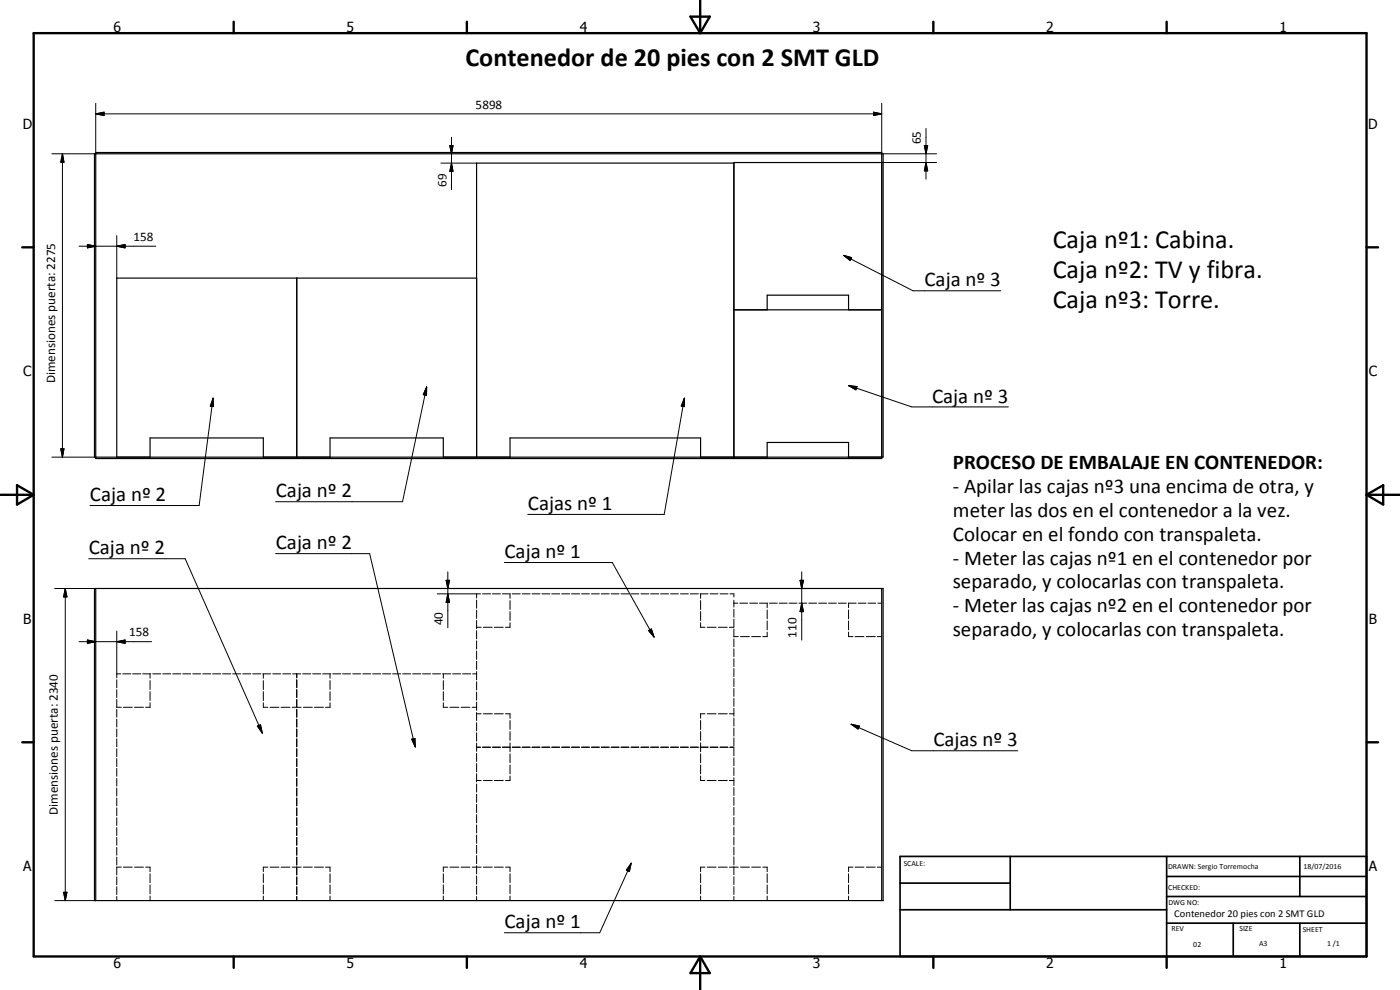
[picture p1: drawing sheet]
<svg xmlns="http://www.w3.org/2000/svg" width="420mm" height="297mm" viewBox="0 0 420 297" stroke-linecap="round" stroke-linejoin="round" font-family="sans-serif">
<g fill="none" stroke="#000" stroke-width=".35">
<path d="M28.4 46.1h236.6v91.1h-236.6zM28.7 45.8h235.9v91.8h-235.9zM220.2 48.9h-77.2v88.3M264.6 48.8h-44.4v88.4M89.1 83.4v53.8M143 83.4h-108v53.8M220.2 93h44.4M230.2 93v-4.4h24.5v4.4M45 137.2v-5.8h34v5.8M99 137.2v-5.8h34v5.8M153.1 137.2v-5.8h57.2v5.8M230.2 137.2v-4.4h24.5v4.4"/>
<path d="M28.4 176.6h236.6v93.6h-236.6zM28.7 176.6v93.6M264.6 176.6v93.6"/>
</g>
<g fill="none" stroke="#000" stroke-width=".3">
<path d="M28.7 34.2l2.5-.5v1zM28.7 34.2h235.9M28.7 31v15.1h-13.1M262.2 33.7l2.4 .5-2.4 .5zM264.6 31v15.1h16.5M277.9 38.5v15.3M18.7 46.1l.5 2.6h-1zM18.7 46.1v91.1M132.3 48.9h10.7M135 43.7h1l-.5 2.4zM135.5 48.9l.5 2.5h-1zM135.5 41.2v15.7"/>
<path d="M264.6 48.8h16.5M277.4 43.7h1l-.5 2.4zM277.9 48.8l.5 2.5h-1zM23.7 73.9h23.1M26.2 73.4l2.5 .5-2.5 .5zM35 73.9l2.5-.5v1zM35 70.7v12.7M253.2 76.6l2.4 .7-.4 .9zM253.2 76.6l20.8 10.6h26.3M64 119.5l.1 2.5-1-.1zM64 119.5l-4.2 32.2h-32.8M128 116.1v2.5l-1-.2z"/>
<path d="M128 116.1l-7.2 34.4h-38.1M205.4 119.5v2.5l-.9-.2zM205.4 119.5l-6.1 34.8h-40.9M254.7 115.7l2.5 .3-.3 1zM254.7 115.7l18.9 6.4h29M15.6 137.2h13.1M18.2 134.7h1l-.5 2.5zM16.4 176.6h12.3M19.6 176.6l.5 2.5h-1zM19.6 176.6v93.6M26.6 167.6h29l23.1 52.4M82.7 166.1h28.2l13.7 58"/>
<path d="M131.2 178.2h13M133.9 174.1h1l-.5 2.5zM134.4 178.2l.5 2.5h-1zM134.4 171.6v16.7M143 178.2v1.2M144.8 178.2h2.4M147.8 178.2h2.4M150.8 178.2h2.3M151.4 168.8h32.4l12.5 22.3M153.1 178.2v1.3M153.7 178.2h2.4M156.7 178.2h2.4"/>
<path d="M159.7 178.2h2.3M162.6 178.2h2.4M165.6 178.2h2.4M168.6 178.2h2.4M171.5 178.2h2.4M174.5 178.2h2.4M177.5 178.2h2.4M180.5 178.2h2.3M183.4 178.2h2.4M186.4 178.2h2.4M189.4 178.2h2.3M192.4 178.2h2.3"/>
<path d="M195.3 178.2h2.4M198.3 178.2h2.3M201.2 178.2h2.4M204.2 178.2h2.4M207.2 178.2h2.4M210.1 178.2h2.4M210.3 178.2v1.3M213.1 178.2h2.4M216.1 178.2h2.4M219.1 178.2h1.1v.9M240.1 174.1h1l-.5 2.5zM240.6 171.6v20.5"/>
<path d="M23.7 192.5h21.8M26.2 192l2.5 .5-2.5 .5zM35 192.5l2.5-.5v1zM35 189.4v14M143 180v2.5M143 183.1v2.4M143 186.2v2.4M143 189.2v2.5M143 192.3v2.4M143 195.4v2.4M143 198.4v2.5M143 188.2h1.4"/>
<path d="M145.1 188.2h2.6M148.4 188.2h2.6M153.1 180.2v2.7M153.1 183.5v2.7M153.1 186.9v1.3h-1.4M194.6 189.2l.9-.5 .8 2.4zM210.3 180.2v2.7M210.3 183.5v2.7M210.3 186.9v1.3h1.3M212.2 188.2h2.7M215.6 188.2h2.7M218.9 188.2h1.3"/>
<path d="M220.2 180.1v2.1M220.2 182.8v2.4M220.2 185.8v2.3M220.2 188.7v2.4M220.2 191.7v2.4M220.2 194.7v2.3M220.2 197.7v2.3M220.2 191h1.4M220.2 181h1.2M222 181h2.4M222.2 191h2.7M225 181h2.4"/>
<path d="M225.6 191h2.6M227.9 181h2.4M230.2 181v1.3M230.2 183v2.7M230.2 186.3v2.7M230.2 189.7v1.3h-1.3M230.9 181h2.3M233.8 181h2.5M236.8 181h2.4M239.8 181h2.3M240.6 181l.5 2.5h-1zM242.7 181h2.4"/>
<path d="M245.7 181h2.4M248.7 181h2.3M251.6 181h2.4M254.6 181h2.4M254.7 181v1.3M254.7 183v2.7M254.7 186.3v2.7M254.7 189.7v1.3h1.3M256.6 191h2.7M257.5 181h2.4M260 191h2.7M260.5 181h2.3"/>
<path d="M263.3 191h1.3M263.5 181h1.1M35 212.2h1.4M35 202.2h1.2M35 204v2.3M35 206.9v2.4M35 209.9v2.4M35 212.9v2.3M35 215.8v2.3M35 218.7v2.4M36.9 202.2h2.4M37 212.2h2.7"/>
<path d="M39.8 202.2h2.4M40.4 212.2h2.6M42.8 202.2h2.4M45 210.9v1.3h-1.3M45 202.2v1.3M45 204.2v2.7M45 207.5v2.7M45.8 202.2h2.4M48.8 202.2h2.5M51.8 202.2h2.5M54.9 202.2h2.3M57.9 202.2h2.3"/>
<path d="M60.9 202.2h2.3M63.8 202.2h2.4M66.8 202.2h2.4M69.8 202.2h2.5M72.8 202.2h2.5M75.8 202.2h2.5M77.2 217.8l1-.3 .5 2.5zM78.9 202.2h2.3M79 210.9v1.3h1.4M79 202.2v1.3M79 204.2v2.7M79 207.5v2.7"/>
<path d="M81.1 212.2h2.6M81.9 202.2h2.3M84.4 212.2h2.6M84.9 202.2h2.3M87.7 212.2h2.7M87.8 202.2h2.4M89.1 202.2v1.2M89.1 204v2.3M89.1 206.9v2.4M89.1 209.9v2.4M89.1 212.9v2.3M89.1 215.8v2.3"/>
<path d="M89.1 218.7v2.4M90.8 202.2h2.4M91 212.2h2.7M93.8 202.2h2.5M94.4 212.2h2.7M96.8 202.2h2.5M99 202.2v1.3M99 204.2v2.7M99 207.5v2.7M99 210.9v1.3h-1.3M99.9 202.2h2.4M102.8 202.2h2.4"/>
<path d="M105.9 202.2h2.3M108.9 202.2h2.3M111.8 202.2h2.4M114.8 202.2h2.5M117.8 202.2h2.4M120.9 202.2h2.4M123.9 202.2h2.4M126.8 202.2h2.4M129.8 202.2h2.4M132.8 202.2h2.4M133 202.2v1.3M133 204.2v2.7"/>
<path d="M133 207.5v2.7M133 210.9v1.3h1.4M135 212.2h2.7M135.8 202.2h2.4M138.4 212.2h2.6M138.8 202.2h2.5M141.7 212.2h1.3M141.8 202.2h1.2M143 201.5v2.5M143 204.6v2.4M143 207.6v2.5M143 210.7v2.4"/>
<path d="M143 213.8v2.4M143 216.8v2.5M143 219.9v2.5M143 214.2h1.4M145.1 214.2h2.6M148.4 214.2h2.6M151.7 214.2h1.4v1.3M153.1 216.2v2.7M153.1 219.5v2.7M210.3 216.2v2.7M210.3 219.5v2.7M211.6 214.2h-1.3v1.3"/>
<path d="M212.2 214.2h2.7M215.6 214.2h2.7M218.9 214.2h1.3M220.2 200.6v2.4M220.2 203.6v2.4M220.2 206.5v2.5M220.2 209.5v2.4M220.2 212.5v2.4M220.2 215.5v2.3M220.2 218.4v2.5M255.4 217.3l2.5 .5-.4 .9zM255.4 217.3l18.2 8h31.9"/>
<path d="M35 221.7v2.4M35 224.7v2.3M35 227.6v2.4M35 230.5v2.4M35 233.6v2.3M35 236.5v2.3M35 239.4v2.4M89.1 221.7v2.4M89.1 224.7v2.3M89.1 227.6v2.4M89.1 230.5v2.4M89.1 233.6v2.3"/>
<path d="M89.1 236.5v2.3M89.1 239.4v2.4M123.6 221.8l.9-.2 .1 2.5zM143 234.2h1.4M143 223v2.4M143 226.1v2.4M143 229.1v2.5M143 232.2v2.4M143 235.2v2.5M143 238.3v2.4M143 224.2h1.2M144.8 224.2h2.4"/>
<path d="M145.1 234.2h2.6M147.8 224.2h2.4M148.4 234.2h2.6M150.8 224.2h2.3M153.1 232.8v1.4h-1.4M153.1 222.9v2.7M153.1 226.2v2.7M153.1 229.5v2.7M153.7 224.2h2.4M156.7 224.2h2.4M159.7 224.2h2.3M162.6 224.2h2.4"/>
<path d="M165.6 224.2h2.4M168.6 224.2h2.4M171.5 224.2h2.4M174.5 224.2h2.4M177.5 224.2h2.4M180.5 224.2h2.3M183.4 224.2h2.4M186.4 224.2h2.4M189.4 224.2h2.3M192.4 224.2h2.3M195.3 224.2h2.4M198.3 224.2h2.3"/>
<path d="M201.2 224.2h2.4M204.2 224.2h2.4M207.2 224.2h2.4M210.1 224.2h2.4M210.3 232.8v1.4h1.3M210.3 222.9v2.7M210.3 226.2v2.7M210.3 229.5v2.7M212.2 234.2h2.7M213.1 224.2h2.4M215.6 234.2h2.7M216.1 224.2h2.4"/>
<path d="M218.9 234.2h1.3M219.1 224.2h1.1M220.2 221.4v2.4M220.2 224.4v2.4M220.2 227.4v2.3M220.2 230.3v2.4M220.2 233.3v2.4M220.2 236.3v2.4M220.2 239.3v2.3M35 242.4v2.4M35 245.4v2.3M35 248.3v2.4"/>
<path d="M35 251.2v2.4M35 254.3v2.3M35 257.2v2.3M89.1 242.4v2.4M89.1 245.4v2.3M89.1 248.3v2.4M89.1 251.2v2.4M89.1 254.3v2.3M89.1 257.2v2.3M143 241.3v2.5M143 244.4v2.5M143 247.5v2.4"/>
<path d="M143 250.6v2.4M143 253.6v2.5M143 256.7v2.4M143 259.8v2.4M189.4 259l-.5 2.5-.9-.4zM189.4 259l-9.4 20.9h-28.6M220.2 242.2v2.4M220.2 245.2v2.4M220.2 248.2v2.4M220.2 251.2v2.3M220.2 254.1v2.4M220.2 257.1v2.4"/>
<path d="M16.4 270.2h12.3M19.1 267.7h1l-.5 2.5zM35 260.2h1.4M35 260.1v2.4M35 263.1v2.4M35 266.1v2.3M35 269v1.2M37 260.2h2.7M40.4 260.2h2.6M43.7 260.2h1.3v1.3M45 262.2v2.6M45 265.5v2.7"/>
<path d="M45 268.9v1.3M79 262.2v2.6M79 265.5v2.7M79 268.9v1.3M80.4 260.2h-1.4v1.3M81.1 260.2h2.6M84.4 260.2h2.6M87.7 260.2h2.7M89.1 260.1v2.4M89.1 263.1v2.4M89.1 266.1v2.3M89.1 269v1.2"/>
<path d="M91 260.2h2.7M94.4 260.2h2.7M97.7 260.2h1.3v1.3M99 262.2v2.6M99 265.5v2.7M99 268.9v1.3M133 262.2v2.6M133 265.5v2.7M133 268.9v1.3M134.4 260.2h-1.4v1.3M135 260.2h2.7M138.4 260.2h2.6"/>
<path d="M141.7 260.2h2.7M143 262.8v2.5M143 265.9v2.5M143 269v1.2M145.1 260.2h2.6M148.4 260.2h2.6M151.7 260.2h1.4v1.3M153.1 262.2v2.6M153.1 265.5v2.7M153.1 268.9v1.3M210.3 262.2v2.6M210.3 265.5v2.7"/>
<path d="M210.3 268.9v1.3M211.6 260.2h-1.3v1.3M212.2 260.2h2.7M215.6 260.2h2.7M218.9 260.2h2.7M220.2 260.1v2.4M220.2 263.1v2.3M220.2 266v2.4M220.2 269v1.2M222.2 260.2h2.7M225.6 260.2h2.6M228.9 260.2h1.3v1.3"/>
<path d="M230.2 262.2v2.6M230.2 265.5v2.7M230.2 268.9v1.3M254.7 262.2v2.6M254.7 265.5v2.7M254.7 268.9v1.3M256 260.2h-1.3v1.3M256.6 260.2h2.7M260 260.2h2.7M263.3 260.2h1.3"/>
</g>
<g fill="none" stroke="#000" stroke-width=".71">
<path d="M10.1 9.9h400v277.1h-400zM70.1 6.5v3.4M140.1 6.5v3.4M207.2 5h5.8l-2.9 4.9zM210.1 0v9.9M280.1 6.5v3.4M350.1 6.5v3.4M6.7 74.2h3.4M410.1 74.2h3.5M.1 148.5h10M5.1 145.6l5 2.9-5 2.9zM410.1 148.5h10"/>
<path d="M410.1 148.5l5-2.9v5.8zM6.7 222.7h3.4M410.1 222.7h3.5M70.1 287v3.4M140.1 287v3.4M210.1 287v10M210.1 287l2.9 5h-5.8zM280.1 287v3.4M350.1 287v3.4"/>
</g>
<path d="M270.1 257h140v30h-140zM303.2 257v16M350.1 257v30M390.1 257v12M270.1 265h33.1M270.1 273h80M350.1 277h60M350.1 269h60M350.1 263h60M370.1 277v10M390.1 277v10" fill="none" stroke="#000" stroke-width=".51"/>
<g fill="#000">
<path d="M28.7 34.2l2.5-.5v1zM262.2 33.7l2.4 .5-2.4 .5zM18.7 46.1l.5 2.6h-1zM135 43.7h1l-.5 2.4zM135.5 48.9l.5 2.5h-1zM277.4 43.7h1l-.5 2.4zM277.9 48.8l.5 2.5h-1zM26.2 73.4l2.5 .5-2.5 .5zM35 73.9l2.5-.5v1zM253.2 76.6l2.4 .7-.4 .9zM128 116.1v2.5l-1-.2zM254.7 115.7l2.5 .3-.3 1z"/>
<path d="M18.2 134.7h1l-.5 2.5zM64 119.5l.1 2.5-1-.1zM205.4 119.5v2.5l-.9-.2zM19.6 176.6l.5 2.5h-1zM133.9 174.1h1l-.5 2.5zM240.1 174.1h1l-.5 2.5zM26.2 192l2.5 .5-2.5 .5zM35 192.5l2.5-.5v1zM134.4 178.2l.5 2.5h-1zM194.6 189.2l.9-.5 .8 2.4zM240.6 181l.5 2.5h-1zM77.2 217.8l1-.3 .5 2.5z"/>
<path d="M255.4 217.3l2.5 .5-.4 .9zM123.6 221.8l.9-.2 .1 2.5zM19.1 267.7h1l-.5 2.5zM189.4 259l-.5 2.5-.9-.4z"/>
</g>
<g font-size="7.9">
<text x="139.7" y="19.9">Contenedor de 20 pies con 2 SMT GLD</text>
<text x="315.9" y="74.4">Caja nº1: Cabina.</text>
<text x="315.9" y="83.4">Caja nº2: TV y fibra.</text>
<text x="315.9" y="92.4">Caja nº3: Torre.</text>
</g>
<g font-size="6.3">
<text x="277.4" y="85.9">Caja nº 3</text>
<text x="279.7" y="120.8">Caja nº 3</text>
<text x="285.9" y="140.6">PROCESO DE EMBALAJE EN CONTENEDOR:</text>
<text x="82.7" y="149.1">Caja nº 2</text>
<text x="285.9" y="147.8">- Apilar las cajas nº3 una encima de otra, y</text>
<text x="27" y="150.3">Caja nº 2</text>
<text x="158.4" y="153">Cajas nº 1</text>
<text x="285.9" y="155">meter las dos en el contenedor a la vez.</text>
<text x="26.6" y="166.2">Caja nº 2</text>
<text x="82.7" y="164.7">Caja nº 2</text>
<text x="151.4" y="167.4">Caja nº 1</text>
<text x="285.9" y="162.2">Colocar en el fondo con transpaleta.</text>
<text x="285.9" y="169.4">- Meter las cajas nº1 en el contenedor por</text>
<text x="285.9" y="176.6">separado, y colocarlas con transpaleta.</text>
<text x="285.9" y="183.8">- Meter las cajas nº2 en el contenedor por</text>
<text x="285.9" y="191">separado, y colocarlas con transpaleta.</text>
<text x="280.1" y="223.9">Cajas nº 3</text>
<text x="151.4" y="278.5">Caja nº 1</text>
</g>
<g font-size="4.2">
<text x="34" y="9.6">6</text>
<text x="104" y="9.6">5</text>
<text x="174" y="9.6">4</text>
<text x="244" y="9.6">3</text>
<text x="314" y="9.6">2</text>
<text x="384" y="9.6">1</text>
<text x="6.8" y="38.7">D</text>
<text x="410.6" y="38.7">D</text>
<text x="7" y="112.9">C</text>
<text x="410.8" y="112.9">C</text>
<text x="7" y="187.1">B</text>
<text x="410.8" y="187.1">B</text>
<text x="7" y="261.4">A</text>
<text x="410.8" y="261.4">A</text>
<text x="34" y="290.4">6</text>
<text x="104" y="290.4">5</text>
<text x="174" y="290.4">4</text>
<text x="244" y="290.4">3</text>
<text x="314" y="290.4">2</text>
<text x="384" y="290.4">1</text>
</g>
<g font-size="3.9">
<text x="142.7" y="32.6">5898</text>
<text x="276.3" y="43.3" transform="rotate(-90 276.3 43.3)">65</text>
<text x="134" y="56.1" transform="rotate(-90 134 56.1)">69</text>
<text x="40.1" y="72.3">158</text>
<text x="16.5" y="115" transform="rotate(-90 16.5 115)">Dimensiones puerta: 2275</text>
<text x="38.8" y="191">158</text>
<text x="132.9" y="187.6" transform="rotate(-90 132.9 187.6)">40</text>
<text x="239" y="191.3" transform="rotate(-90 239 191.3)">110</text>
<text x="17.4" y="244.5" transform="rotate(-90 17.4 244.5)">Dimensiones puerta: 2340</text>
</g>
<text font-size="3.1" x="352.4" y="275">Contenedor 20 pies con 2 SMT GLD</text>
<g font-size="2.4">
<text x="271.2" y="259.7">SCALE:</text>
<text x="350.6" y="260.8">DRAWN: Sergio Torremocha</text>
<text x="391.2" y="260.6">18/07/2016</text>
<text x="350.6" y="267">CHECKED:</text>
<text x="350.6" y="271.4">DWG NO:</text>
<text x="351.6" y="279.3">REV</text>
<text x="372" y="279.4">SIZE</text>
<text x="391" y="279.6">SHEET</text>
<text x="358.1" y="284.1">02</text>
<text x="377.9" y="283.8">A3</text>
<text x="398.3" y="283.8">1 /1</text>
</g>
</svg>
